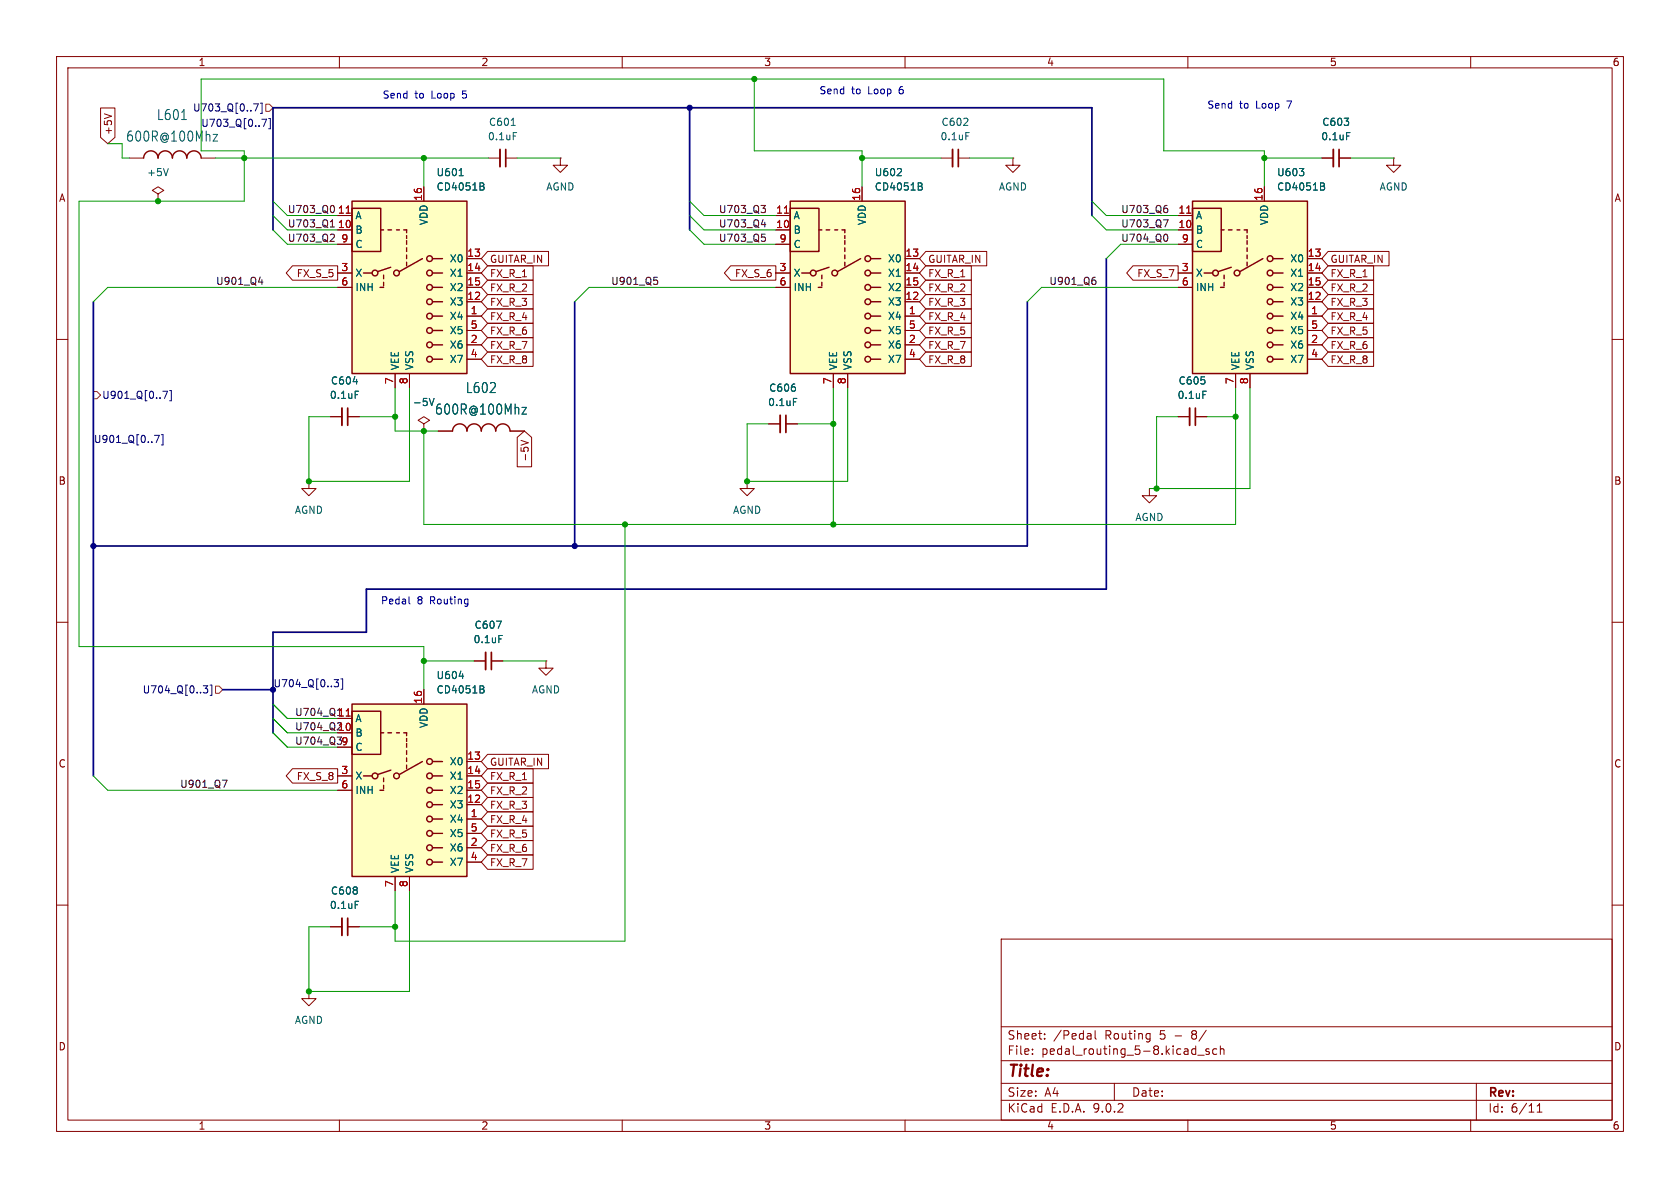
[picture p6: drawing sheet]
<svg xmlns="http://www.w3.org/2000/svg" width="297mm" height="210mm" viewBox="0 0 297 210" stroke-linecap="round" stroke-linejoin="round" font-family="sans-serif">
<g fill="none" stroke="#840000" stroke-width=".18">
<path d="M10 10h277v190h-277zM12 12h273v186h-273zM60 10v2M110 10v2M160 10v2M210 10v2M260 10v2M10 60h2M285 60h2M10 110h2M285 110h2M10 160h2"/>
<path d="M177 166h108v32h-108zM285 160h2M60 198v2M110 198v2M160 198v2M177 194.5h108M177 191.5h108M177 187.5h108M177 181.5h108M182.5 186.3v.1M182.5 185.5v.1M184.7 183.6v.1"/>
<path d="M184.7 182.8v.1M192.7 182.7l.2 .2v.8M192.9 183.6l-.5 .1M192.9 183.1h-.5M193.6 182.2v1.3l.2 .2M197 191.5v3M203.2 182.7l.1 .1M203.3 182.7v1.2l-.1 .2M203.3 183.6l-.1 .1M210 198v2M211.7 186.5h1.2M213.7 185.5l-.3-.1-.2 .2v.2l.5 .2v.3h-.5"/>
<path d="M215.1 185.5l-.4-.1-.3 .3v.4l.1 .2h.6M215.7 185.5l.3-.1 .3 .1 .1 .9M215.7 184.9v1.5M260 198v2M261 191.5v6.5M271.7 196.6h.9M271.7 195.5l.5-.4v1.5"/>
</g>
<path d="M62.2 35.6h20.3v30.4h-20.3z" fill="#ffffc2"/>
<g fill="none" stroke="#840000" stroke-width=".25">
<path d="M62.2 35.6h20.3v30.4h-20.3zM62.2 36.8h5.1v7.7h-5.1zM64.3 48.3h1.5M67.2 50.8h.6M67.3 40.6h.5M67.8 48.6v.7M67.8 49.9v.6M68.6 40.6h.6M69.1 47.2l-2.3 .8M70.1 40.6h.5M71.4 40.6h.5v.5M71.9 41.7v.5"/>
<path d="M71.9 42.5v.7M71.9 43.8v.7M71.9 45.1v.6M71.9 46.4v.6M74.7 45.7l-4.1 2.3M76.5 48.3h1.7M76.5 50.8h1.7M76.5 45.7h1.7M76.5 53.3h1.7M76.5 55.9h1.7M76.5 58.4h1.7M76.5 61h1.7"/>
<path d="M76.5 63.5h1.7"/>
<circle cx="66.3" cy="48.3" r=".51"/>
<circle cx="70.1" cy="48.3" r=".51"/>
<circle cx="75.9" cy="50.8" r=".51"/>
<circle cx="75.9" cy="45.7" r=".51"/>
<circle cx="75.9" cy="53.3" r=".51"/>
<circle cx="75.9" cy="48.3" r=".51"/>
<circle cx="75.9" cy="55.9" r=".51"/>
<circle cx="75.9" cy="58.4" r=".51"/>
<circle cx="75.9" cy="63.5" r=".51"/>
<circle cx="75.9" cy="61" r=".51"/>
</g>
<g fill="none" stroke="#840000" stroke-width=".18">
<path d="M59.7 38.1h2.5M74.9 33v2.6M59.7 40.6h2.5M59.7 43.2h2.5M59.7 48.3h2.5M59.7 50.8h2.5M82.5 48.3h2.6M82.5 50.8h2.6M82.5 45.7h2.6M82.5 53.3h2.6M82.5 55.9h2.6M82.5 58.4h2.6"/>
<path d="M69.8 66v2.6M72.4 66v2.6M82.5 61h2.6M82.5 63.5h2.6"/>
</g>
<path d="M61.2 37.7h.7" fill="none" stroke="#a90000" stroke-width=".18"/>
<path d="M81.2 31.1h.7M85.3 32.3l.2 .3-.2 .3 .2 .2 .1 .3-.3 .2h-.4" fill="none" stroke="#006464" stroke-width=".18"/>
<path d="M139.7 35.6h20.3v30.4h-20.3z" fill="#ffffc2"/>
<g fill="none" stroke="#840000" stroke-width=".25">
<path d="M139.7 35.6h20.3v30.4h-20.3zM139.7 36.8h5.1v7.7h-5.1zM141.7 48.3h1.6M144.7 50.8h.6M144.8 40.6h.5M145.3 48.6v.7M145.3 49.9v.6M146 40.6h.7M146.6 47.2l-2.3 .8M147.6 40.6h.5M148.8 40.6h.6v.5M149.4 41.7v.5"/>
<path d="M149.4 42.5v.7M149.4 43.8v.7M149.4 45.1v.6M149.4 46.4v.6M152.1 45.7l-4 2.3M153.9 48.3h1.8M153.9 50.8h1.8M153.9 45.7h1.8M153.9 53.3h1.8M153.9 55.9h1.8M153.9 58.4h1.8M153.9 61h1.8"/>
<path d="M153.9 63.5h1.8"/>
<circle cx="143.8" cy="48.3" r=".51"/>
<circle cx="147.6" cy="48.3" r=".51"/>
<circle cx="153.4" cy="48.3" r=".51"/>
<circle cx="153.4" cy="53.3" r=".51"/>
<circle cx="153.4" cy="45.7" r=".51"/>
<circle cx="153.4" cy="50.8" r=".51"/>
<circle cx="153.4" cy="58.4" r=".51"/>
<circle cx="153.4" cy="55.9" r=".51"/>
<circle cx="153.4" cy="61" r=".51"/>
<circle cx="153.4" cy="63.5" r=".51"/>
</g>
<g fill="none" stroke="#840000" stroke-width=".18">
<path d="M137.2 38.1h2.5M152.4 33v2.6M137.2 40.6h2.5M137.2 43.2h2.5M137.2 48.3h2.5M137.2 50.8h2.5M160 48.3h2.6M160 50.8h2.6M160 45.7h2.6M160 53.3h2.6M160 55.9h2.6M160 58.4h2.6"/>
<path d="M147.3 66v2.6M149.9 66v2.6M160 61h2.6M160 63.5h2.6"/>
</g>
<path d="M138.7 37.7h.7" fill="none" stroke="#a90000" stroke-width=".18"/>
<path d="M158.6 31.1h.8M159.3 29.9v.4M162.8 32.3l.2 .3-.2 .3 .2 .2 .1 .3-.3 .2h-.5" fill="none" stroke="#006464" stroke-width=".18"/>
<path d="M62.2 124.5h20.3v30.4h-20.3z" fill="#ffffc2"/>
<g fill="none" stroke="#840000" stroke-width=".25">
<path d="M25.4 27.9a1.27 1.27 0 0 1 1.3-1.2 1.27 1.27 0 0 1 1.2 1.2 1.27 1.27 0 0 1 1.3-1.2 1.27 1.27 0 0 1 1.3 1.2 1.27 1.27 0 0 1 1.2-1.2 1.27 1.27 0 0 1 1.3 1.2 1.27 1.27 0 0 1 1.3-1.2 1.27 1.27 0 0 1 1.3 1.2M80 76.2a1.27 1.27 0 0 1 1.3-1.3 1.27 1.27 0 0 1 1.2 1.3 1.27 1.27 0 0 1 1.3-1.3 1.27 1.27 0 0 1 1.3 1.3 1.27 1.27 0 0 1 1.3-1.3 1.27 1.27 0 0 1 1.2 1.3 1.27 1.27 0 0 1 1.3-1.3 1.27 1.27 0 0 1 1.3 1.3M62.2 124.5h20.3v30.4h-20.3zM62.2 125.7h5.1v7.7h-5.1zM64.3 137.2h1.5M67.2 139.7h.6M67.3 129.5h.5M67.8 137.5v.7M67.8 138.8v.6M68.6 129.5h.6M69.1 136.1l-2.3 .8M70.1 129.5h.5"/>
<path d="M71.4 129.5h.5v.5M71.9 130.6v.5M71.9 131.4v.7M71.9 132.7v.7M71.9 134v.6M71.9 135.3v.6M74.7 134.6l-4.1 2.3M76.5 137.2h1.7M76.5 139.7h1.7M76.5 134.6h1.7M76.5 142.2h1.7M76.5 144.8h1.7"/>
<path d="M76.5 147.3h1.7M76.5 149.9h1.7M76.5 152.4h1.7"/>
<circle cx="66.3" cy="137.2" r=".51"/>
<circle cx="70.1" cy="137.2" r=".51"/>
<circle cx="75.9" cy="134.6" r=".51"/>
<circle cx="75.9" cy="137.2" r=".51"/>
<circle cx="75.9" cy="139.7" r=".51"/>
<circle cx="75.9" cy="142.2" r=".51"/>
<circle cx="75.9" cy="147.3" r=".51"/>
<circle cx="75.9" cy="149.9" r=".51"/>
<circle cx="75.9" cy="152.4" r=".51"/>
<circle cx="75.9" cy="144.8" r=".51"/>
</g>
<g fill="none" stroke="#840000" stroke-width=".18">
<path d="M22.9 27.9h2.5M27.9 34.3l1.1-.6-1.1-.7-1 .7 1 .6v1.3M27.9 35.6h.1M35.6 27.9h2.5M86.4 27.9h2M89.4 27.9h2M99.1 27.9v1.3h1.2l-1.2 1.3-1.3-1.3h1.3M99.1 27.9h.1M166.4 27.9h2M169.4 27.9h2M179.1 27.9v1.3h1.2l-1.2 1.3-1.3-1.3h1.3M179.1 27.9h.1"/>
<path d="M233.7 27.9h2M236.7 27.9h2.1M246.4 27.9v1.3h1.2l-1.2 1.3-1.3-1.3h1.3M246.4 27.9h.1M77.5 76.2h2.5M90.2 76.2h2.5M135.9 74.9h2M138.9 74.9h2.1M208.3 73.7h2M211.3 73.7h2.1M54.6 85.1v1.3h1.3l-1.3 1.2-1.3-1.2h1.3M54.6 85.1h.1"/>
<path d="M132.1 85.1v1.3h1.2l-1.2 1.2-1.3-1.2h1.3M132.1 85.1h.1M203.2 86.4v1.2h1.3l-1.3 1.3-1.3-1.3h1.3M203.2 86.4h.1M83.8 116.8h2.1M86.9 116.8h2M96.5 116.8v1.3h1.3l-1.3 1.3-1.3-1.3h1.3M96.5 116.8h.1M59.7 127h2.5M59.7 129.5h2.5M59.7 132.1h2.5M59.7 137.2h2.5"/>
<path d="M59.7 139.7h2.5M74.9 121.9v2.6M82.5 137.2h2.6M82.5 139.7h2.6M82.5 134.6h2.6M69.8 154.9v2.6M72.4 154.9v2.6M82.5 142.2h2.6M82.5 144.8h2.6M82.5 147.3h2.6M82.5 149.9h2.6M82.5 152.4h2.6"/>
<path d="M54.6 175.3v1.2h1.3l-1.3 1.3-1.3-1.3h1.3M54.6 175.3h.1M58.4 163.8h2.1M61.5 163.8h2"/>
</g>
<path d="M61.2 126.6h.7" fill="none" stroke="#a90000" stroke-width=".18"/>
<g fill="none" stroke="#006464" stroke-width=".18">
<path d="M29.8 29.8l-.5 1.3M32.1 21.1h.9M37.7 23.8h.8l-.8 1.1h.8M90.4 22.2h.7M90.7 23.4h.6M170.7 23.4h.7M238.1 23.4h.6M92.3 72h.8l-.8 1.2h.8M140.3 70.4h.6M212.7 69.2h.6M81.2 119.5h.8M87.8 109.8h.8l-.5 1.3"/>
<path d="M88.2 112.3h.6M85.3 121.2l.2 .3-.2 .3 .2 .2 .1 .3-.3 .2h-.4M62.8 159.3h.6"/>
</g>
<path d="M89.4 26.4v3.1M169.4 26.4v3.1M236.7 26.4v3.1M138.9 73.4v3.1M211.3 72.1v3.1M86.9 115.3v3.1M61.5 162.3v3.1" fill="none" stroke="#840000" stroke-width=".3"/>
<path d="M88.4 26.4v3.1M168.4 26.4v3.1M235.7 26.4v3.1M137.9 73.4v3.1M210.3 72.1v3.1M85.9 115.3v3.1M60.5 162.3v3.1" fill="none" stroke="#840000" stroke-width=".33"/>
<path d="M210.8 35.6h20.3v30.4h-20.3z" fill="#ffffc2"/>
<g fill="none" stroke="#840000" stroke-width=".25">
<path d="M210.8 35.6h20.3v30.4h-20.3zM210.8 36.8h5.1v7.7h-5.1zM212.9 48.3h1.5M215.8 50.8h.6M215.9 40.6h.5M216.4 48.6v.7M216.4 49.9v.6M217.2 40.6h.6M217.7 47.2l-2.3 .8M218.7 40.6h.5M220 40.6h.5v.5M220.5 41.7v.5"/>
<path d="M220.5 42.5v.7M220.5 43.8v.7M220.5 45.1v.6M220.5 46.4v.6M223.3 45.7l-4.1 2.3M225 48.3h1.8M225 50.8h1.8M225 45.7h1.8M225 53.3h1.8M225 55.9h1.8M225 58.4h1.8M225 61h1.8"/>
<path d="M225 63.5h1.8"/>
<circle cx="214.9" cy="48.3" r=".51"/>
<circle cx="218.7" cy="48.3" r=".51"/>
<circle cx="224.5" cy="55.9" r=".51"/>
<circle cx="224.5" cy="58.4" r=".51"/>
<circle cx="224.5" cy="48.3" r=".51"/>
<circle cx="224.5" cy="50.8" r=".51"/>
<circle cx="224.5" cy="45.7" r=".51"/>
<circle cx="224.5" cy="53.3" r=".51"/>
<circle cx="224.5" cy="61" r=".51"/>
<circle cx="224.5" cy="63.5" r=".51"/>
</g>
<g fill="none" stroke="#840000" stroke-width=".18">
<path d="M17.8 19.1h2.5v5.2l-1.3 1.1-1.2-1.1zM18.5 20.1l1.2 .4M59.7 38.1h2.5M74.9 33v2.6M137.2 38.1h2.5M152.4 33v2.6M208.3 38.1h2.5M223.5 33v2.6M233.7 27.9h2M236.7 27.9h2.1M51.7 47h8v2.5h-8l-1.1-1.2zM59.7 40.6h2.5"/>
<path d="M59.7 43.2h2.5M59.7 48.3h2.5M59.7 50.8h2.5M82.5 48.3h2.6M82.5 50.8h2.6M82.5 45.7h2.6M82.5 53.3h2.6M82.5 55.9h2.6M82.5 58.4h2.6M86.2 52.1h8v2.5h-8l-1.1-1.3zM86.2 47h8v2.5h-8l-1.1-1.2zM86.2 44.4h10.8v2.6h-10.8l-1.1-1.3z"/>
<path d="M86.2 54.6h8v2.6h-8l-1.1-1.3zM86.2 57.1h8v2.6h-8l-1.1-1.3zM86.2 59.7h8v2.5h-8l-1.1-1.2zM86.2 49.5h8v2.6h-8l-1.1-1.3zM129.2 47h8v2.5h-8l-1.1-1.2zM137.2 40.6h2.5M137.2 43.2h2.5M137.2 48.3h2.5M137.2 50.8h2.5M160 48.3h2.6M160 50.8h2.6M160 45.7h2.6"/>
<path d="M160 53.3h2.6M160 55.9h2.6M160 58.4h2.6M163.7 47h8v2.5h-8l-1.1-1.2zM163.7 44.4h10.7v2.6h-10.7l-1.1-1.3zM163.7 52.1h8v2.5h-8l-1.1-1.3zM163.7 57.1h8v2.6h-8l-1.1-1.3zM163.7 59.7h8v2.5h-8l-1.1-1.2zM163.7 54.6h8v2.6h-8l-1.1-1.3zM163.7 49.5h8v2.6h-8l-1.1-1.3zM200.3 47h8v2.5h-8l-1.1-1.2zM208.3 40.6h2.5"/>
<path d="M208.3 43.2h2.5M208.3 48.3h2.5M208.3 50.8h2.5M231.1 48.3h2.6M231.1 50.8h2.6M231.1 45.7h2.6M231.1 53.3h2.6M231.1 55.9h2.6M231.1 58.4h2.6M234.8 52.1h8v2.5h-8l-1.1-1.3zM234.8 54.6h8v2.6h-8l-1.1-1.3zM234.8 57.1h8v2.6h-8l-1.1-1.3z"/>
<path d="M234.8 59.7h8v2.5h-8l-1.1-1.2zM234.8 49.5h8v2.6h-8l-1.1-1.3zM234.8 47h8v2.5h-8l-1.1-1.2zM234.8 44.4h10.8v2.6h-10.8l-1.1-1.3zM58.4 73.7h2.1M61.5 73.7h2M69.8 66v2.6M72.4 66v2.6M74.9 74.9l1-.6-1-.6-1 .6 1 .6v1.3M74.9 76.2h.1M77.5 76.2h2.5M82.5 61h2.6"/>
<path d="M82.5 63.5h2.6M86.2 62.2h8v2.6h-8l-1.1-1.3zM90.2 76.2h2.5M91.4 77.3l1.3-1.1 1.3 1.1v5.2h-2.6zM92.1 77.8l1.3 .5-1.3 .4M135.9 74.9h2M138.9 74.9h2.1M147.3 66v2.6M149.9 66v2.6M160 61h2.6M160 63.5h2.6M163.7 62.2h8v2.6h-8l-1.1-1.3z"/>
<path d="M208.3 73.7h2M211.3 73.7h2.1M218.4 66v2.6M221 66v2.6M231.1 61h2.6M231.1 63.5h2.6M234.8 62.2h8v2.6h-8l-1.1-1.3zM83.8 116.8h2.1M86.9 116.8h2M51.7 135.9h8v2.5h-8l-1.1-1.2zM59.7 127h2.5M59.7 129.5h2.5"/>
<path d="M59.7 132.1h2.5M59.7 137.2h2.5M59.7 139.7h2.5M74.9 121.9v2.6M82.5 137.2h2.6M82.5 139.7h2.6M82.5 134.6h2.6M86.2 133.3h10.8v2.6h-10.8l-1.1-1.3zM86.2 135.9h8v2.5h-8l-1.1-1.2zM86.2 138.4h8v2.6h-8l-1.1-1.3zM69.8 154.9v2.6M72.4 154.9v2.6"/>
<path d="M82.5 142.2h2.6M82.5 144.8h2.6M82.5 147.3h2.6M82.5 149.9h2.6M82.5 152.4h2.6M86.2 148.6h8v2.5h-8l-1.1-1.2zM86.2 151.1h8v2.6h-8l-1.1-1.3zM86.2 146h8v2.6h-8l-1.1-1.3zM86.2 141h8v2.5h-8l-1.1-1.3zM86.2 143.5h8v2.6h-8l-1.1-1.3zM58.4 163.8h2.1M61.5 163.8h2"/>
</g>
<path d="M61.2 37.7h.7M138.7 37.7h.7M209.8 37.7h.7M61.2 126.6h.7" fill="none" stroke="#a90000" stroke-width=".18"/>
<g fill="none" stroke="#006464" stroke-width=".18">
<path d="M81.2 31.1h.7M85.3 32.3l.2 .3-.2 .3 .2 .2 .1 .3-.3 .2h-.4M158.6 31.1h.8M159.3 29.9v.4M162.8 32.3l.2 .3-.2 .3 .2 .2 .1 .3-.3 .2h-.5M229.7 29.8h.8l-.4 .5M230.4 30.4v.5M233.9 32.3l.2 .3-.2 .3 .2 .2 .1 .3-.3 .2h-.4M238.1 23.4h.6M62.4 67.5h.8M62.8 69.2h.6M75.9 70.4l.4 1.3 .4-1.3"/>
<path d="M92.3 72h.8l-.8 1.2h.8M140.3 70.4h.6M212.7 69.2h.6M81.2 119.5h.8M87.8 109.8h.8l-.5 1.3M88.2 112.3h.6M85.3 121.2l.2 .3-.2 .3 .2 .2 .1 .3-.3 .2h-.4M62.8 159.3h.6"/>
</g>
<path d="M61.5 72.1v3.1" fill="none" stroke="#840000" stroke-width=".3"/>
<path d="M60.5 72.1v3.1" fill="none" stroke="#840000" stroke-width=".33"/>
<path d="M44.8 18.4h.9l-.6 1.2M46 18.2h.3v1.9h-.3M46.3 21.1h.8l-.5 1.2M47.5 21h.3v1.8h-.3M27.3 77h.9l-.6 1.2M28.5 76.8h.3v1.9h-.3M28.8 69.2h.8l-.5 1.2M30 69h.3v1.9h-.3M35.9 121.2h.8l-.4 .5 .4 .1v.5l-.2 .2h-.4M37.1 121.1h.3v1.8h-.3M59.1 120.1h.8l-.5 .5 .4 .1 .1 .5-.3 .2h-.4M60.3 120h.3v1.8h-.3" fill="none" stroke="#000084" stroke-width=".18"/>
<path d="M47 18.4h.6l.7 .7-.7 .6h-.6zM16.5 69.2h.6l.7 .7-.7 .6h-.6zM38.1 121.3h.6l.7 .6-.7 .7h-.6z" fill="none" stroke="#725600" stroke-width=".18"/>
<g fill="none" stroke="#0f0f0f" stroke-width=".18">
<path d="M58.6 39l.2-.1v1.2M58.8 36.3a.79 .79 0 0 1 0 1.3M134.5 36.3h.8l-.4 .5M134.6 39.7h.8M135.1 36.8l.2 .2v.3l-.2 .3M135.2 39.3v.8M205.7 38.9h.8l-.5 1.2M206.1 36.3h.2M206.2 36.8l.2 .2v.3l-.2 .3M45.7 49.9h.8M46.3 49.4v.9M58.4 40.1h.7"/>
<path d="M58.9 41.4l.2 .2v.3l-.8 .8h.8M115.6 49h.6M116 49.5l.3 .2v.3l-.3 .3M134.7 41.4h.6M135.1 41.9l.2 .2v.3l-.2 .3M193.4 49h.2M193.5 49.5l.2 .2v.3l-.2 .3M206.1 41.4a.79 .79 0 0 1 0 1.3M39.3 137.9h.8l-.5 1.3M59.6 130.3h.8"/>
</g>
<path d="M121.9 19.1v21.5M193 38.1v-19h-144.7v21.5M16.5 53.3v83.9M101.6 53.3v43.2M181.6 53.3v43.2h-165.1M195.6 45.7v58.4h-130.8v7.7h-16.5v17.7M39.4 121.9h8.9" fill="none" stroke="#000084" stroke-width=".3"/>
<g fill="none" stroke="#009600" stroke-width=".18">
<path d="M133.3 14v12.7h19.1v6.3M19 25.4h2.6v2.5h1.3M38.1 27.9h48.3M48.3 38.1l2.5 2.5h8.9M48.3 35.6l2.5 2.5h8.9M74.9 27.9v5.1M91.4 27.9h7.7M121.9 38.1l2.6 2.5h12.7M121.9 35.6l2.6 2.5h12.7M152.4 27.9h14M171.4 27.9h7.7M193 38.1l2.6 2.5h12.7"/>
<path d="M193 35.6l2.6 2.5h12.7M223.5 33v-6.3h-17.8v-12.7h-170.1v12.7h7.6v8.9h-29.2v78.7h60.9v7.6M223.5 27.9h10.2M238.8 27.9h7.6M48.3 40.6l2.5 2.6h8.9M59.7 50.8h-40.7l-2.5 2.5M121.9 40.6l2.6 2.6h12.7M137.2 50.8h-33.1l-2.5 2.5M208.3 50.8h-24.2l-2.5 2.5M208.3 43.2h-10.2l-2.5 2.5M63.5 73.7h6.3M69.8 68.6v7.6h7.7"/>
<path d="M72.4 68.6v16.5h-17.8v-11.4h3.8M141 74.9h6.3M147.3 68.6v24.1M149.9 68.6v16.5h-17.8v-10.2h3.8M208.3 73.7h-3.8v12.7M213.4 73.7h5M218.4 68.6v24.1h-143.5v-16.5M221 68.6v17.8h-17.8M110.5 92.7v73.7h-40.7v-8.9M74.9 116.8h8.9M88.9 116.8h7.6M16.5 137.2l2.5 2.5h40.7"/>
<path d="M48.3 127l2.5 2.5h8.9M48.3 124.5l2.5 2.5h8.9M48.3 129.5l2.5 2.6h8.9M72.4 157.5v17.8h-17.8v-11.5h3.8M63.5 163.8h6.3"/>
</g>
<path d="M72.3 105.5v1.1l.2 .2" fill="none" stroke="#0000c2" stroke-width=".18"/>
<g fill="#009600" stroke="#009600" stroke-width=".18">
<circle cx="132.1" cy="85.1" r=".46"/>
<circle cx="133.3" cy="14" r=".46"/>
<circle cx="152.4" cy="27.9" r=".46"/>
<circle cx="110.5" cy="92.7" r=".46"/>
<circle cx="74.9" cy="76.2" r=".46"/>
<circle cx="69.8" cy="73.7" r=".46"/>
<circle cx="147.3" cy="92.7" r=".46"/>
<circle cx="147.3" cy="74.9" r=".46"/>
<circle cx="43.2" cy="27.9" r=".46"/>
<circle cx="74.9" cy="27.9" r=".46"/>
<circle cx="54.6" cy="175.3" r=".46"/>
<circle cx="74.9" cy="116.8" r=".46"/>
<circle cx="69.8" cy="163.8" r=".46"/>
<circle cx="223.5" cy="27.9" r=".46"/>
<circle cx="204.5" cy="86.4" r=".46"/>
<circle cx="218.4" cy="73.7" r=".46"/>
<circle cx="54.6" cy="85.1" r=".46"/>
<circle cx="27.9" cy="35.6" r=".46"/>
</g>
<g fill="#000084" stroke="#000084" stroke-width=".18">
<circle cx="121.9" cy="19.1" r=".46"/>
<circle cx="101.6" cy="96.5" r=".46"/>
<circle cx="16.5" cy="96.5" r=".46"/>
</g>
<text font-size="2.8" fill="#840000" x="178" y="190.9">Title:</text>
<g font-size="2.5" fill="#006464">
<text x="27.6" y="21.4">L601</text>
<text x="22.2" y="25.2">600R@100Mhz</text>
<text x="82.2" y="69.7">L602</text>
<text x="76.8" y="73.5">600R@100Mhz</text>
</g>
<g font-size="2.1" fill="#840000">
<text x="178" y="184">Sheet:</text>
<text x="186.2" y="184">/Pedal</text>
<text x="195.4" y="184">Routing</text>
<text x="205.2" y="184">5</text>
<text x="207.9" y="184">-</text>
<text x="211.1" y="184">8/</text>
<text x="178" y="186.7">File:</text>
<text x="184.1" y="186.7">pedal_routing_5-8.kicad_sch</text>
<text x="178" y="196.9">KiCad</text>
<text x="178" y="194.1">Size:</text>
<text x="184.7" y="194.1">A4</text>
<text x="185.7" y="196.9">E.D.A.</text>
<text x="193.3" y="196.9">9.0.2</text>
<text x="200" y="194.1">Date:</text>
<text x="263" y="194.3">Rev:</text>
<text x="263" y="196.9">Id:</text>
<text x="267.1" y="196.9">6/11</text>
</g>
<g font-size="1.8" fill="#840000">
<text x="35" y="11.9">1</text>
<text x="85" y="11.9">2</text>
<text x="135" y="11.9">3</text>
<text x="185" y="11.9">4</text>
<text x="235" y="11.9">5</text>
<text x="285" y="11.9">6</text>
<text x="20" y="24" transform="rotate(-90 20 24)">+5V</text>
<text x="10.3" y="35.9">A</text>
<text x="285.3" y="35.9">A</text>
<text x="86.5" y="46.7">GUITAR_IN</text>
<text x="164" y="46.7">GUITAR_IN</text>
<text x="235.1" y="46.7">GUITAR_IN</text>
<text x="52.4" y="49.2">FX_S_5</text>
<text x="86.5" y="49.2">FX_R_1</text>
<text x="86.5" y="51.8">FX_R_2</text>
<text x="129.8" y="49.2">FX_S_6</text>
<text x="164" y="49.2">FX_R_1</text>
<text x="164" y="51.8">FX_R_2</text>
<text x="200.9" y="49.2">FX_S_7</text>
<text x="235.1" y="51.8">FX_R_2</text>
<text x="235.1" y="49.2">FX_R_1</text>
<text x="86.5" y="54.3">FX_R_3</text>
<text x="86.5" y="56.8">FX_R_4</text>
<text x="86.5" y="59.4">FX_R_6</text>
<text x="164" y="54.3">FX_R_3</text>
<text x="164" y="59.4">FX_R_5</text>
<text x="164" y="56.8">FX_R_4</text>
<text x="235.1" y="54.3">FX_R_3</text>
<text x="235.1" y="56.8">FX_R_4</text>
<text x="235.1" y="59.4">FX_R_5</text>
<text x="86.5" y="64.5">FX_R_8</text>
<text x="86.5" y="61.9">FX_R_7</text>
<text x="164" y="61.9">FX_R_7</text>
<text x="164" y="64.5">FX_R_8</text>
<text x="235.1" y="64.5">FX_R_8</text>
<text x="235.1" y="61.9">FX_R_6</text>
<text x="93.7" y="81.7" transform="rotate(-90 93.7 81.7)">-5V</text>
<text x="10.3" y="85.9">B</text>
<text x="285.3" y="85.9">B</text>
<text x="10.3" y="135.9">C</text>
<text x="86.5" y="135.6">GUITAR_IN</text>
<text x="285.3" y="135.9">C</text>
<text x="52.4" y="138.1">FX_S_8</text>
<text x="86.5" y="138.1">FX_R_1</text>
<text x="86.5" y="140.7">FX_R_2</text>
<text x="86.5" y="143.2">FX_R_3</text>
<text x="86.5" y="148.3">FX_R_5</text>
<text x="86.5" y="145.7">FX_R_4</text>
<text x="86.5" y="150.8">FX_R_6</text>
<text x="86.5" y="153.4">FX_R_7</text>
<text x="10.3" y="185.9">D</text>
<text x="285.3" y="185.9">D</text>
<text x="35" y="199.9">1</text>
<text x="85" y="199.9">2</text>
<text x="135" y="199.9">3</text>
<text x="185" y="199.9">4</text>
<text x="235" y="199.9">5</text>
<text x="285" y="199.9">6</text>
</g>
<g font-size="1.8" fill="#0000c2">
<text x="67.6" y="17.6">Send</text>
<text x="73.3" y="17.6">to</text>
<text x="76.4" y="17.6">Loop</text>
<text x="82" y="17.6">5</text>
<text x="144.8" y="16.9">Send</text>
<text x="150.5" y="16.9">to</text>
<text x="153.6" y="16.9">Loop</text>
<text x="159.2" y="16.9">6</text>
<text x="213.3" y="19.4">Send</text>
<text x="219.1" y="19.4">to</text>
<text x="222.2" y="19.4">Loop</text>
<text x="227.8" y="19.4">7</text>
<text x="67.3" y="107">Pedal</text>
<text x="73.7" y="107">8</text>
<text x="76.1" y="107">Routing</text>
</g>
<g font-size="1.8" fill="#000084">
<text x="34" y="19.9">U703_Q[0..7]</text>
<text x="35.5" y="22.5">U703_Q[0..7]</text>
<text x="18" y="70.7">U901_Q[0..7]</text>
<text x="16.5" y="78.4">U901_Q[0..7]</text>
<text x="25.1" y="122.8">U704_Q[0..3]</text>
<text x="48.3" y="121.6">U704_Q[0..3]</text>
</g>
<g font-size="1.8" fill="#006464">
<text x="86.3" y="22.5">C601</text>
<text x="166.4" y="22.5">C602</text>
<text x="233.7" y="22.5">C603</text>
<text x="86.2" y="25">0.1uF</text>
<text x="166.2" y="25">0.1uF</text>
<text x="233.5" y="25">0.1uF</text>
<text x="25.9" y="31.3">+5V</text>
<text x="77.1" y="31.3">U601</text>
<text x="77.1" y="33.9">CD4051B</text>
<text x="96.5" y="33.9">AGND</text>
<text x="154.6" y="31.3">U602</text>
<text x="154.6" y="33.9">CD4051B</text>
<text x="176.5" y="33.9">AGND</text>
<text x="225.7" y="31.3">U603</text>
<text x="225.7" y="33.9">CD4051B</text>
<text x="243.8" y="33.9">AGND</text>
<text x="62.7" y="39">A</text>
<text x="62.7" y="41.5">B</text>
<text x="75.8" y="39.9" transform="rotate(-90 75.8 39.9)">VDD</text>
<text x="140.2" y="39">A</text>
<text x="140.2" y="41.5">B</text>
<text x="153.3" y="39.9" transform="rotate(-90 153.3 39.9)">VDD</text>
<text x="211.3" y="39">A</text>
<text x="211.3" y="41.5">B</text>
<text x="224.4" y="39.9" transform="rotate(-90 224.4 39.9)">VDD</text>
<text x="62.7" y="44">C</text>
<text x="79.4" y="46.6">X0</text>
<text x="140.2" y="44">C</text>
<text x="156.9" y="46.6">X0</text>
<text x="211.3" y="44">C</text>
<text x="228" y="46.6">X0</text>
<text x="62.7" y="49.1">X</text>
<text x="62.7" y="51.7">INH</text>
<text x="79.4" y="49.1">X1</text>
<text x="79.4" y="51.7">X2</text>
<text x="140.2" y="49.1">X</text>
<text x="140.2" y="51.7">INH</text>
<text x="156.9" y="49.1">X1</text>
<text x="156.9" y="51.7">X2</text>
<text x="211.3" y="49.1">X</text>
<text x="211.3" y="51.7">INH</text>
<text x="228" y="49.1">X1</text>
<text x="228" y="51.7">X2</text>
<text x="79.4" y="54.2">X3</text>
<text x="79.4" y="56.7">X4</text>
<text x="79.4" y="59.3">X5</text>
<text x="156.9" y="54.2">X3</text>
<text x="156.9" y="56.7">X4</text>
<text x="156.9" y="59.3">X5</text>
<text x="228" y="54.2">X3</text>
<text x="228" y="56.7">X4</text>
<text x="228" y="59.3">X5</text>
<text x="70.7" y="65.5" transform="rotate(-90 70.7 65.5)">VEE</text>
<text x="73.3" y="65.5" transform="rotate(-90 73.3 65.5)">VSS</text>
<text x="79.4" y="61.8">X6</text>
<text x="79.4" y="64.4">X7</text>
<text x="148.2" y="65.5" transform="rotate(-90 148.2 65.5)">VEE</text>
<text x="150.7" y="65.5" transform="rotate(-90 150.7 65.5)">VSS</text>
<text x="156.9" y="61.8">X6</text>
<text x="156.9" y="64.4">X7</text>
<text x="219.3" y="65.5" transform="rotate(-90 219.3 65.5)">VEE</text>
<text x="221.8" y="65.5" transform="rotate(-90 221.8 65.5)">VSS</text>
<text x="228" y="61.8">X6</text>
<text x="228" y="64.4">X7</text>
<text x="58.2" y="70.7">0.1uF</text>
<text x="58.4" y="68.2">C604</text>
<text x="72.9" y="72">-5V</text>
<text x="135.7" y="72">0.1uF</text>
<text x="135.9" y="69.4">C606</text>
<text x="208.1" y="70.7">0.1uF</text>
<text x="208.3" y="68.2">C605</text>
<text x="52" y="91">AGND</text>
<text x="129.5" y="91">AGND</text>
<text x="200.6" y="92.3">AGND</text>
<text x="83.6" y="113.9">0.1uF</text>
<text x="83.8" y="111.4">C607</text>
<text x="77.1" y="120.2">U604</text>
<text x="77.1" y="122.8">CD4051B</text>
<text x="93.9" y="122.8">AGND</text>
<text x="62.7" y="127.9">A</text>
<text x="62.7" y="130.4">B</text>
<text x="75.8" y="128.8" transform="rotate(-90 75.8 128.8)">VDD</text>
<text x="62.7" y="132.9">C</text>
<text x="79.4" y="135.5">X0</text>
<text x="62.7" y="138">X</text>
<text x="62.7" y="140.6">INH</text>
<text x="79.4" y="138">X1</text>
<text x="79.4" y="140.6">X2</text>
<text x="79.4" y="143.1">X3</text>
<text x="79.4" y="145.6">X4</text>
<text x="79.4" y="148.2">X5</text>
<text x="70.7" y="154.4" transform="rotate(-90 70.7 154.4)">VEE</text>
<text x="73.3" y="154.4" transform="rotate(-90 73.3 154.4)">VSS</text>
<text x="79.4" y="150.7">X6</text>
<text x="79.4" y="153.3">X7</text>
<text x="58.2" y="160.9">0.1uF</text>
<text x="58.4" y="158.3">C608</text>
<text x="52" y="181.2">AGND</text>
</g>
<g font-size="1.8" fill="#a90000">
<text x="74.7" y="35.6" transform="rotate(-90 74.7 35.6)">16</text>
<text x="152.1" y="35.6" transform="rotate(-90 152.1 35.6)">16</text>
<text x="223.3" y="35.6" transform="rotate(-90 223.3 35.6)">16</text>
<text x="59.6" y="37.8">11</text>
<text x="59.6" y="40.4">10</text>
<text x="137.1" y="37.8">11</text>
<text x="137.1" y="40.4">10</text>
<text x="208.2" y="37.8">11</text>
<text x="208.2" y="40.4">10</text>
<text x="60.3" y="42.9">9</text>
<text x="82.5" y="45.5">13</text>
<text x="137.7" y="42.9">9</text>
<text x="160" y="45.5">13</text>
<text x="208.8" y="42.9">9</text>
<text x="231.1" y="45.5">13</text>
<text x="60.3" y="48">3</text>
<text x="60.3" y="50.5">6</text>
<text x="82.5" y="48">14</text>
<text x="82.5" y="50.5">15</text>
<text x="82.5" y="53.1">12</text>
<text x="137.7" y="48">3</text>
<text x="137.7" y="50.5">6</text>
<text x="160" y="48">14</text>
<text x="160" y="50.5">15</text>
<text x="160" y="53.1">12</text>
<text x="208.8" y="48">3</text>
<text x="208.8" y="50.5">6</text>
<text x="231.1" y="48">14</text>
<text x="231.1" y="50.5">15</text>
<text x="231.1" y="53.1">12</text>
<text x="83.1" y="55.6">1</text>
<text x="83.1" y="58.2">5</text>
<text x="160.6" y="55.6">1</text>
<text x="160.6" y="58.2">5</text>
<text x="231.7" y="55.6">1</text>
<text x="231.7" y="58.2">5</text>
<text x="83.1" y="60.7">2</text>
<text x="83.1" y="63.2">4</text>
<text x="160.6" y="60.7">2</text>
<text x="160.6" y="63.2">4</text>
<text x="231.7" y="60.7">2</text>
<text x="231.7" y="63.2">4</text>
<text x="69.6" y="68" transform="rotate(-90 69.6 68)">7</text>
<text x="72.1" y="68" transform="rotate(-90 72.1 68)">8</text>
<text x="147.1" y="68" transform="rotate(-90 147.1 68)">7</text>
<text x="149.6" y="68" transform="rotate(-90 149.6 68)">8</text>
<text x="218.2" y="68" transform="rotate(-90 218.2 68)">7</text>
<text x="220.7" y="68" transform="rotate(-90 220.7 68)">8</text>
<text x="74.7" y="124.5" transform="rotate(-90 74.7 124.5)">16</text>
<text x="59.6" y="126.7">11</text>
<text x="59.6" y="129.3">10</text>
<text x="60.3" y="131.8">9</text>
<text x="60.3" y="136.9">3</text>
<text x="82.5" y="134.4">13</text>
<text x="82.5" y="136.9">14</text>
<text x="60.3" y="139.4">6</text>
<text x="82.5" y="139.4">15</text>
<text x="82.5" y="142">12</text>
<text x="83.1" y="144.5">1</text>
<text x="83.1" y="147.1">5</text>
<text x="83.1" y="149.6">2</text>
<text x="83.1" y="152.1">4</text>
<text x="69.6" y="156.9" transform="rotate(-90 69.6 156.9)">7</text>
<text x="72.1" y="156.9" transform="rotate(-90 72.1 156.9)">8</text>
</g>
<g font-size="1.8" fill="#0f0f0f">
<text x="50.8" y="40.3">U703_Q1</text>
<text x="50.8" y="37.8">U703_Q0</text>
<text x="127" y="40.3">U703_Q4</text>
<text x="127" y="37.8">U703_Q3</text>
<text x="198.1" y="37.8">U703_Q6</text>
<text x="198.1" y="40.3">U703_Q7</text>
<text x="50.8" y="42.8">U703_Q2</text>
<text x="127" y="42.8">U703_Q5</text>
<text x="198.1" y="42.8">U704_Q0</text>
<text x="38.1" y="50.5">U901_Q4</text>
<text x="107.9" y="50.5">U901_Q5</text>
<text x="185.4" y="50.5">U901_Q6</text>
<text x="52.1" y="131.7">U704_Q3</text>
<text x="52.1" y="129.2">U704_Q210</text>
<text x="52.1" y="126.7">U704_Q111</text>
<text x="31.7" y="139.4">U901_Q7</text>
</g>
</svg>
